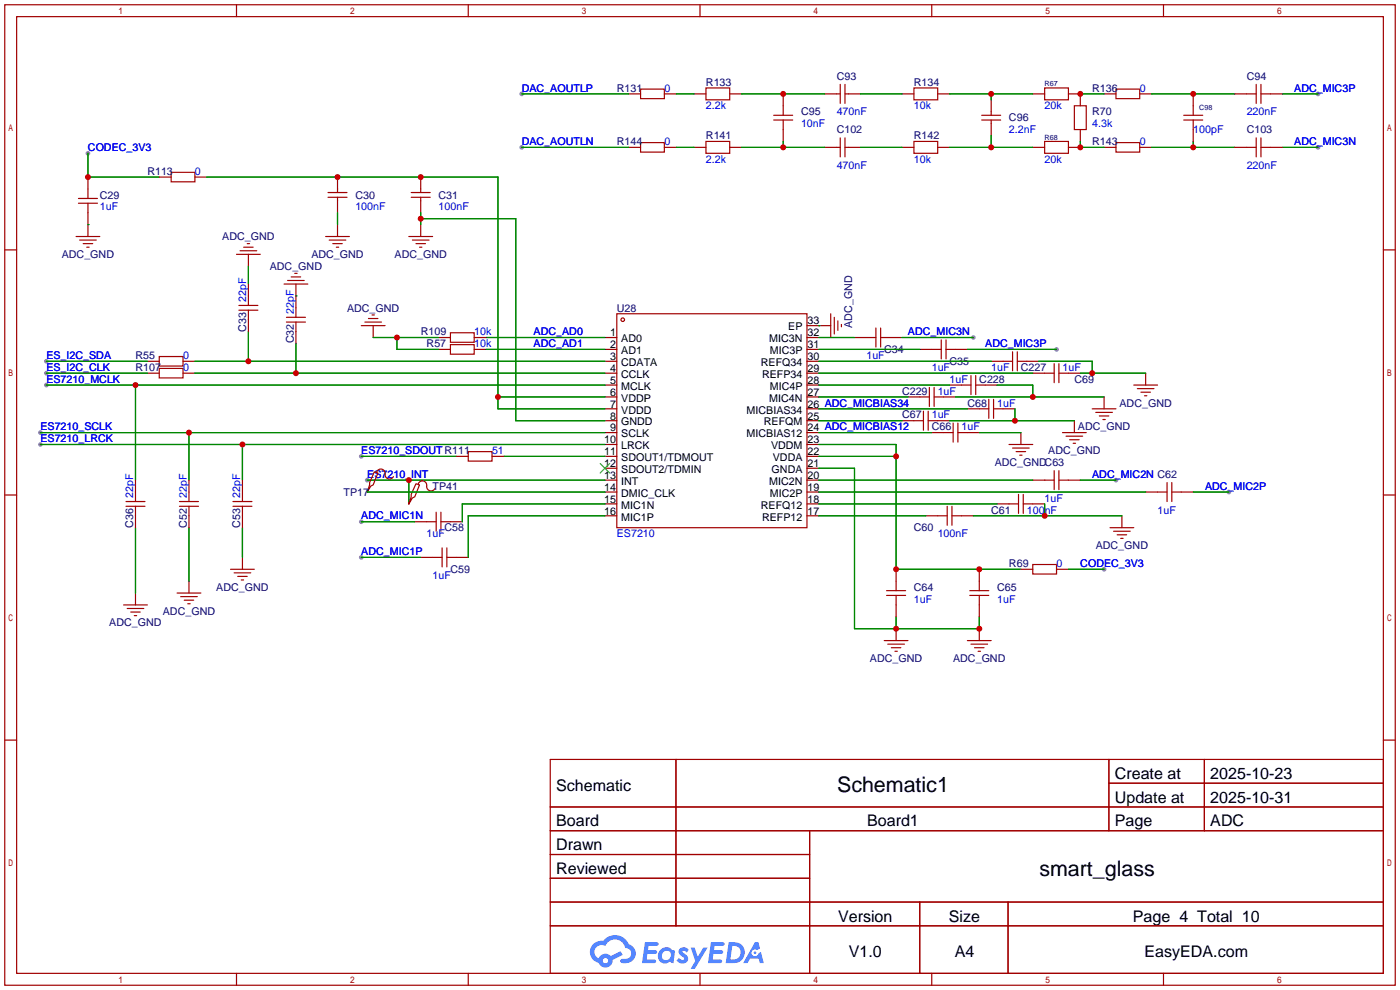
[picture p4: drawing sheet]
<svg xmlns="http://www.w3.org/2000/svg" width="299mm" height="212mm" viewBox="0 0 299 212" stroke-linecap="round" stroke-linejoin="round" font-family="sans-serif">
<g fill="#999">
<circle cx="18.8" cy="32.8" r=".51"/>
<circle cx="9.9" cy="82.3" r=".51"/>
<circle cx="9.9" cy="77.2" r=".51"/>
<circle cx="9.9" cy="79.8" r=".51"/>
<circle cx="8.6" cy="92.5" r=".51"/>
<circle cx="8.6" cy="95" r=".51"/>
<circle cx="77.2" cy="97.5" r=".51"/>
<circle cx="78.5" cy="102.6" r=".51"/>
<circle cx="77.2" cy="111.5" r=".51"/>
<circle cx="77.2" cy="119.1" r=".51"/>
<circle cx="238.5" cy="102.6" r=".51"/>
<circle cx="262.6" cy="105.2" r=".51"/>
<circle cx="208" cy="72.1" r=".51"/>
<circle cx="236" cy="121.7" r=".51"/>
<circle cx="111.5" cy="20.1" r=".51"/>
<circle cx="111.5" cy="31.5" r=".51"/>
<circle cx="281.7" cy="20.1" r=".51"/>
<circle cx="281.7" cy="31.5" r=".51"/>
<circle cx="225.8" cy="74.7" r=".51"/>
</g>
<g fill="none" stroke="#a10000" stroke-width=".25">
<path d="M1 1h297.2v209.6h-297.2zM3.6 3.6h292.1v204.4h-292.1zM50.5 1v2.6M100.1 1v2.6M149.6 1v2.6M199.1 1v2.6M248.7 1v2.6M1 53.4h2.6M295.7 53.4h2.5M1 105.8h2.6M295.7 105.8h2.5M1 158.2h2.6"/>
<path d="M295.7 158.2h2.5M117.6 162.3h178.1v45.7h-178.1zM117.6 172.5h178.1M117.6 177.5h178.1M144.5 162.3v35.6M173 177.5v30.5M237 162.3v15.2M237 167.4h58.7M257.4 162.3v15.2M117.6 182.6h55.4M117.6 192.8h178.1M117.6 187.7h55.4"/>
<path d="M117.6 197.9h178.1M196.6 192.8v15.2M215.4 192.8v15.2M50.5 208v2.6M100.1 208v2.6M149.6 208v2.6M199.1 208v2.6M248.7 208v2.6"/>
</g>
<g fill="#5487ff">
<path d="M145.3 202.7a1.3 1.3 0 0 1 1.9 .3l-.4 .6a.54 .54 0 0 0-.9-.2l.1 .2a1.34 1.34 0 0 1 .9 1.8 1.47 1.47 0 0 1-2.3-.1l.5-.6 .8 .5a.31 .31 0 0 0 .4-.3 .31 .31 0 0 0-.3-.4 1.12 1.12 0 0 1-.7-1.8z"/>
<path d="M147.6 202.5h.9l.6 2 1.2-2h.9l-2.7 4.6h-.9l1-1.7z"/>
<path d="M137.8 201.4h1.7a1.31 1.31 0 0 1 1.2 .2 .4 .4 0 0 1-.3 .5l-1.8 .1-.1 .9h1.6a.4 .4 0 0 1 .4 .4 .4 .4 0 0 1-.5 .4h-1.6l-.2 1.2h1.4a.46 .46 0 0 1 .5 0 .46 .46 0 0 1 .1 .5l-.4 .2h-2.6z"/>
<path d="M151.9 201.4h1.7a1.32 1.32 0 0 1 1.2 .2 .39 .39 0 0 1-.3 .5l-1.8 .1-.1 .9h1.6a.4 .4 0 0 1 .4 .4 .4 .4 0 0 1-.4 .4h-1.7l-.2 1.2h1.4a.46 .46 0 0 1 .5 0 .46 .46 0 0 1 .1 .5l-.4 .2h-2.6z"/>
<path d="M161.3 201.4h.8l.3 1.3-.6 .4a.75 .75 0 0 0-1.1 .3 .75 .75 0 0 0 .5 1 .75 .75 0 0 0 .9-.7l.5-.2 .6 2.3h-.8l-.3-.9h-1.8l-.5 .9h-1z"/>
<path d="M155.7 201.4l-.6 4.4h1.5a2.27 2.27 0 0 0 2.6-2.2 2.27 2.27 0 0 0-2.7-2.2zM156.5 202.1a1.5 1.5 0 0 1 1.8 1.6 1.5 1.5 0 0 1-1.9 1.4h-.3z"/>
<path d="M141.2 203a1.6 1.6 0 0 0-.3 2.3 1.6 1.6 0 0 0 2.3 .2l.7 .3 .3-2.4-.1-.3-.5-.1a1.58 1.58 0 0 0-2.4 0zM141.8 203.5a.98 .98 0 0 1 1.6 .4 .98 .98 0 0 1-1.1 1.3 .94 .94 0 0 1-.9-.7 .94 .94 0 0 1 .4-1z"/>
<path d="M126.8 201.8a2.37 2.37 0 0 0 1.1 4 1.54 1.54 0 0 0 1.8 1 1.54 1.54 0 0 0 1.2-1.6l2.2-1.1-.5-.8-2 1a1.57 1.57 0 0 0-2.7 .5 1.5 1.5 0 0 1-.7-2.1 1.5 1.5 0 0 1 2.2-.5 2.23 2.23 0 0 1 2.3-1.4 2.23 2.23 0 0 1 2 1.8 1.16 1.16 0 0 1 1.2 1.1 1.16 1.16 0 0 1-1.1 1.2h-.7a.47 .47 0 0 0-.5 .4 .47 .47 0 0 0 .4 .5 2.17 2.17 0 0 0 2.5-.9 2.17 2.17 0 0 0-.3-2.7l-.8-.4a3.2 3.2 0 0 0-5.5-.7l-1.1 .1zM128.8 205.3a.6 .6 0 0 1 1.2 0 .6 .6 0 0 1-1.2 0z"/>
<circle cx="161.4" cy="203.6" r=".28"/>
</g>
<g fill="none" stroke="#a10000" stroke-width=".25">
<path d="M136.9 19.1h5.1v2h-5.1zM150.9 18.8h5.1v2.5h-5.1zM179.6 18v4.1M180.6 18v4.1M195.3 18.8h5.1v2.5h-5.1zM223.3 18.8h5v2.5h-5zM238.5 19.1h5.1v2h-5.1zM268.5 18v4.1M269.5 18v4.1M18.8 37.8v4.6M34 37.8h2.6M36.6 36.8h5.1v2.1h-5.1z"/>
<path d="M41.7 37.8h2.5M72.1 37.8v3.3M89.9 37.8v3.3M134.4 20.1h2.5M134.4 31.5h2.5M136.9 30.5h5.1v2h-5.1zM142 20.1h2.5M142 31.5h2.5M148.3 20.1h2.6M148.3 31.5h2.6M150.9 30.2h5.1v2.6h-5.1zM156 20.1h2.5"/>
<path d="M156 31.5h2.5M165.4 25.7h4M165.4 24.6h4M167.4 20.1v4.5M167.4 25.7v4.5M176.3 20.1h3.3M176.3 31.5h3.3M179.6 29.5v4M180.6 20.1h3.3M180.6 31.5h3.3M180.6 29.5v4M192.8 20.1h2.5"/>
<path d="M192.8 31.5h2.5M195.3 30.2h5.1v2.6h-5.1zM200.4 20.1h2.5M200.4 31.5h2.5M209.8 25.7h4.1M209.8 24.6h4.1M211.8 21.3v3.3M211.8 25.7v3.3M220.7 20.1h2.6M220.7 31.5h2.6M223.3 30.2h5v2.6h-5zM228.3 20.1h2.6v2.5"/>
<path d="M228.3 31.5h2.6M229.6 22.6h2.6v5.1h-2.6zM230.9 27.7v2.5M236 20.1h2.5M236 31.5h2.5M238.5 30.5h5.1v2h-5.1zM243.6 20.1h2.5M243.6 31.5h2.5M253 25.7h4M253 24.6h4M255 20.1v4.5M255 25.7v4.5"/>
<path d="M263.9 20.1h4.6M263.9 31.5h4.6M268.5 29.5v4M269.5 20.1h4.6M269.5 31.5h4.6M269.5 29.5v4M16.3 50.5h5M16.8 43.4h4M16.8 42.4h4M17 51.3h3.6M17.8 52.1h2M18.5 52.8h.5"/>
<path d="M18.8 43.4v7.1M50.5 54.4h5.1M51.3 53.6h3.6M52.1 52.8h2M52.8 52.1h.5M53.1 54.4v2.5M61.5 59.9h3.5M62.2 59.2h2.1M63 58.4h.5M69.6 50.5h5.1M70.1 42.2h4.1M70.1 41.1h4.1"/>
<path d="M70.4 51.3h3.5M71.1 52.1h2.1M71.9 52.8h.5M72.1 42.2v3.3M72.1 48v2.5M87.4 50.5h5.1M87.9 42.2h4M87.9 41.1h4M88.1 51.3h3.6M88.9 52.1h2M89.7 52.8h.5M89.9 42.2v3.3"/>
<path d="M89.9 48v2.5M31.5 77.2h2.5M31.5 79.8h2.5M34 76.2h5.1v2h-5.1zM34 78.7h5.1v2.1h-5.1zM39.1 77.2h2.6M39.1 79.8h2.6M51.1 66.3h4M51.1 65.3h4M53.1 60.7v4.6M53.1 66.3v4.6M60.7 60.7h5.1"/>
<path d="M61.2 68.8h4.1M61.2 67.8h4.1M63.2 60.7v7.1M63.2 68.8v4.6M77.2 69.6h5.1M78 68.8h3.5M78.7 68.1h2.1M79.5 67.3h.5M79.8 69.6v2.5M93.7 72.1h2.6M93.7 74.7h2.6M96.3 71.1h5v2.1h-5z"/>
<path d="M96.3 73.7h5v2h-5zM101.3 72.1h2.6M101.3 74.7h2.6M129.3 72.1h2.5M129.3 74.7h2.5M129.3 77.2h2.5M129.3 79.8h2.5M131.8 67.1h40.7v45.7h-40.7zM172.5 72.1h2.5M172.5 74.7h2.5M172.5 77.2h2.5M172.5 79.8h2.5"/>
<path d="M172.5 69.6h5M177.5 67.1v5M178.3 67.8v3.6M179.1 68.6v2M179.8 69.3v.5M182.6 72.1h4.6M187.2 70.1v4.1M188.2 72.1h4.6M188.2 70.1v4.1M196.6 74.7h4.6M201.2 72.6v4.1M202.2 74.7h4.6"/>
<path d="M202.2 72.6v4.1M211.8 77.2h4.6M216.4 75.2v4M217.4 77.2h4.6M217.4 75.2v4M220.7 79.8h4.6M225.3 77.7v4.1M226.3 79.8h4.6M226.3 77.7v4.1M244.9 79.8v2.5M97.5 97.5h2.6M100.1 96.5h5.1v2.1h-5.1z"/>
<path d="M105.2 97.5h2.5M129.3 82.3h2.5M129.3 84.8h2.5M129.3 87.4h2.5M129.3 89.9h2.5M129.3 92.5h2.5M129.3 95h2.5M129.3 97.5h2.5M172.5 82.3h2.5M172.5 84.8h2.5M172.5 87.4h2.5M172.5 89.9h2.5"/>
<path d="M172.5 92.5h2.5M172.5 95h2.5M172.5 97.5h2.5M192.8 89.9h4.6M194.1 84.8h4.5M197.4 87.9v4M198.4 89.9h4.5M198.4 87.9v4M198.6 82.8v4.1M199.1 92.5h4.6M199.6 84.8h4.6M199.6 82.8v4.1"/>
<path d="M202.9 82.3h4.6M203.7 90.4v4.1M204.7 92.5h4.6M204.7 90.4v4.1M206.8 87.4h4.5M207.5 80.3v4M208.5 82.3h4.6M208.5 80.3v4M211.3 85.3v4.1M212.3 87.4h4.6M212.3 85.3v4.1M215.6 95h5.1"/>
<path d="M216.4 95.8h3.6M217.2 96.5h2M217.9 97.3h.5M218.2 92.5v2.5M227.1 92.5h5.1M227.8 93.2h3.6M228.6 94h2M229.4 94.7h.5M229.6 89.9v2.6M233.4 87.4h5.1M234.2 88.1h3.5M234.9 88.9h2.1"/>
<path d="M235.7 89.7h.5M236 84.8v2.6M242.3 82.3h5.1M243.1 83.1h3.5M243.8 83.8h2.1M244.6 84.6h.5M26.9 108.2h4.1M26.9 107.2h4.1M29 102.6v4.6M29 108.2v4.6M38.4 108.2h4M38.4 107.2h4"/>
<path d="M40.4 102.6v4.6M40.4 108.2v4.6M49.8 108.2h4M49.8 107.2h4M51.8 102.6v4.6M51.8 108.2v4.6M51.8 119.1v2.6M78.5 104.9v.3M80 100.8l.8 .3-1 2.5-.6 .3-.7 1.3 .5-1.6v-.5zM80.5 100.8a.93 .93 0 0 1 1.1-.5 .93 .93 0 0 1 .7 1 .94 .94 0 0 0 .7 1 .94 .94 0 0 0 1.1-.4M87.4 107.4v.3M88.6 111.5h4.6"/>
<path d="M88.9 103.4l.8 .2-1.1 2.6-.5 .2-.7 1.3 .5-1.5v-.5zM89.4 103.4a.93 .93 0 0 1 1.1-.6 .93 .93 0 0 1 .7 1.1 .94 .94 0 0 0 .7 1 .94 .94 0 0 0 1.1-.5M89.9 119.1h4.6M93.2 109.5v4M94.2 111.5h4.6M94.2 109.5v4M94.5 117.1v4.1M95.5 119.1h4.6M95.5 117.1v4.1M129.3 100.1h2.5M129.3 102.6h2.5M129.3 105.2h2.5"/>
<path d="M129.3 107.7h2.5M129.3 110.2h2.5M172.5 100.1h2.5M172.5 102.6h2.5M172.5 105.2h2.5M172.5 107.7h2.5M172.5 110.2h2.5M197.9 110.2h4.5M202.4 108.2v4.1M203.5 110.2h4.5M203.5 108.2v4.1M213.1 107.7h4.6"/>
<path d="M217.7 105.7v4M218.7 107.7h4.6M218.7 105.7v4M220.7 102.6h4.6M225.3 100.6v4M226.3 102.6h4.6M226.3 100.6v4M237.2 112.8h5.1M238 113.5h3.6M238.8 114.3h2M239.5 115.1h.5M239.8 110.2v2.6"/>
<path d="M244.9 105.2h4.5M249.4 103.1v4.1M250.4 105.2h4.6M250.4 103.1v4.1M26.4 129.3h5.1M27.2 130h3.5M27.9 130.8h2.1M28.7 131.6h.5M29 126.7v2.6M37.8 126.7h5.1M38.6 127.5h3.6M39.4 128.3h2"/>
<path d="M40.1 129h.5M40.4 124.2v2.5M49.3 121.7h5.1M50 122.4h3.6M50.8 123.2h2M51.6 124h.5M189 136.9h5.1M189.5 127.3h4M189.5 126.2h4M189.7 137.7h3.6M190.5 138.4h2M191.3 139.2h.5"/>
<path d="M191.5 121.7v4.5M191.5 127.3v4.5M191.5 134.4v2.5M206.8 136.9h5M207.3 127.3h4M207.3 126.2h4M207.5 137.7h3.6M208.3 138.4h2M209 139.2h.5M209.3 121.7v4.5M209.3 127.3v4.5M209.3 134.4v2.5"/>
<path d="M218.2 121.7h2.5M220.7 120.6h5.1v2.1h-5.1zM225.8 121.7h2.5"/>
<circle cx="133.1" cy="68.3" r=".38"/>
</g>
<path d="M128.3 99.1l2 2M130.3 99.1l-2 2" fill="none" stroke="#3c3" stroke-width=".25"/>
<g fill="none" stroke="#008700" stroke-width=".25">
<path d="M18.8 32.8v5h15.2M44.2 37.8h62.2v49.6h22.9M111.5 20.1h22.9M111.5 31.5h22.9M144.5 20.1h3.8M144.5 31.5h3.8M158.5 20.1h17.8M158.5 31.5h17.8M167.4 30.2v1.3M183.9 20.1h8.9M183.9 31.5h8.9M202.9 20.1h17.8"/>
<path d="M202.9 31.5h17.8M211.8 20.1v1.2M211.8 29v2.5M230.9 20.1h5.1M230.9 30.2v1.3h5.1M246.1 20.1h17.8M246.1 31.5h17.8M255 30.2v1.3M274.1 20.1h7.6M274.1 31.5h7.6M18.8 48h.1M53.1 56.9v3.8"/>
<path d="M72.1 45.5v2.5M89.9 45.5v2.5M89.9 46.7h20.3v43.2h19.1M9.9 77.2h21.6M9.9 79.8h21.6M41.7 77.2h87.6M41.7 79.8h87.6M53.1 70.9v6.3M63.2 63.2h.1M63.2 73.4v6.4M79.8 72.1h13.9M84.8 72.1v2.6h8.9"/>
<path d="M103.9 72.1h25.4M103.9 74.7h25.4M175 69.6h.1M175 72.1h7.6M175 77.2h36.8M175 79.8h45.7M175 74.7h21.6M192.8 72.1h15.2M206.8 74.7h19M222 77.2h11.4v2.6M230.9 79.8h14M8.6 92.5h120.7"/>
<path d="M8.6 95h120.7M9.9 82.3h119.4M29 82.3v20.3M40.4 92.5v10.1M51.8 95v7.6M77.2 97.5h20.3M106.4 84.8h22.9M107.7 97.5h21.6M175 89.9h17.8M175 82.3h27.9M175 84.8h19.1M175 87.4h31.8"/>
<path d="M175 92.5h24.1M175 95h16.5v26.7h26.7M175 97.5h16.5M202.9 89.9h26.7M204.2 84.8h31.8M209.3 92.5h8.9M213.1 82.3h7.6v2.5M216.9 87.4v2.5M29 112.8v13.9M40.4 112.8v11.4M51.8 112.8v6.3M77.2 111.5h11.4"/>
<path d="M77.2 119.1h12.7M78.5 102.6h50.8M78.5 105.2h50.8M87.4 102.6v5.1M129.3 107.7h-30.5v3.8M129.3 110.2h-29.2v8.9M175 102.6h45.7M175 105.2h69.9M175 107.7h38.1M175 110.2h22.9M175 100.1h7.6v34.3h26.7v-2.6M208 110.2h31.8"/>
<path d="M223.3 107.7v2.5M230.9 102.6h7.6M255 105.2h7.6M191.5 131.8v2.6M228.3 121.7h7.7"/>
</g>
<g fill="#c00">
<circle cx="89.9" cy="46.7" r=".63"/>
<circle cx="18.8" cy="37.8" r=".63"/>
<circle cx="29" cy="82.3" r=".63"/>
<circle cx="84.8" cy="72.1" r=".63"/>
<circle cx="72.1" cy="37.8" r=".63"/>
<circle cx="89.9" cy="37.8" r=".63"/>
<circle cx="106.4" cy="84.8" r=".63"/>
<circle cx="40.4" cy="92.5" r=".63"/>
<circle cx="51.8" cy="95" r=".63"/>
<circle cx="87.4" cy="102.6" r=".63"/>
<circle cx="223.3" cy="110.2" r=".63"/>
<circle cx="233.4" cy="79.8" r=".63"/>
<circle cx="216.9" cy="89.9" r=".63"/>
<circle cx="220.7" cy="84.8" r=".63"/>
<circle cx="191.5" cy="97.5" r=".63"/>
<circle cx="191.5" cy="121.7" r=".63"/>
<circle cx="209.3" cy="121.7" r=".63"/>
<circle cx="209.3" cy="134.4" r=".63"/>
<circle cx="191.5" cy="134.4" r=".63"/>
<circle cx="230.9" cy="20.1" r=".63"/>
<circle cx="167.4" cy="20.1" r=".63"/>
<circle cx="211.8" cy="20.1" r=".63"/>
<circle cx="255" cy="20.1" r=".63"/>
<circle cx="255" cy="31.5" r=".63"/>
<circle cx="211.8" cy="31.5" r=".63"/>
<circle cx="230.9" cy="31.5" r=".63"/>
<circle cx="167.4" cy="31.5" r=".63"/>
<circle cx="53.1" cy="77.2" r=".63"/>
<circle cx="63.2" cy="79.8" r=".63"/>
</g>
<g font-size="4.6">
<text x="178.9" y="169.3">Schematic1</text>
<text x="222.1" y="187.1">smart_glass</text>
</g>
<g font-size="3.4">
<text x="238.3" y="166.5">Create at</text>
<text x="258.7" y="166.5">2025-10-23</text>
<text x="118.9" y="169">Schematic</text>
<text x="238.3" y="171.6">Update at</text>
<text x="258.7" y="171.6">2025-10-31</text>
<text x="118.9" y="176.6">Board</text>
<text x="185.3" y="176.6">Board1</text>
<text x="238.3" y="176.6">Page</text>
<text x="258.7" y="176.6">ADC</text>
<text x="118.9" y="181.7">Drawn</text>
<text x="118.9" y="186.8">Reviewed</text>
<text x="179.1" y="197">Version</text>
<text x="202.8" y="197">Size</text>
<text x="242.1" y="197">Page 4 Total 10</text>
<text x="181.4" y="204.6">V1.0</text>
<text x="204" y="204.6">A4</text>
<text x="244.6" y="204.6">EasyEDA.com</text>
</g>
<g font-size="2.3" fill="#000080">
<text x="178.8" y="17">C93</text>
<text x="266.4" y="17">C94</text>
<text x="131.8" y="19.6">R131</text>
<text x="150.9" y="18.3">R133</text>
<text x="195.3" y="18.3">R134</text>
<text x="233.4" y="19.6">R136</text>
<text x="150.9" y="29.7">R141</text>
<text x="171.2" y="24.7">C95</text>
<text x="178.8" y="28.5">C102</text>
<text x="195.3" y="29.7">R142</text>
<text x="215.6" y="25.9">C96</text>
<text x="233.4" y="24.7">R70</text>
<text x="266.4" y="28.5">C103</text>
<text x="131.8" y="31">R144</text>
<text x="233.4" y="31">R143</text>
<text x="31.5" y="37.4">R113</text>
<text x="21.3" y="42.4">C29</text>
<text x="75.9" y="42.4">C30</text>
<text x="93.7" y="42.4">C31</text>
<text x="47.5" y="51.3">ADC_GND</text>
<text x="13.2" y="55.1">ADC_GND</text>
<text x="57.7" y="57.7">ADC_GND</text>
<text x="66.5" y="55.1">ADC_GND</text>
<text x="84.3" y="55.1">ADC_GND</text>
<text x="52.6" y="70.9" transform="rotate(-90 52.6 70.9)">C33</text>
<text x="74.2" y="66.6">ADC_GND</text>
<text x="89.9" y="71.7">R109</text>
<text x="131.8" y="66.6">U28</text>
<text x="182.1" y="70.1" transform="rotate(-90 182.1 70.1)">ADC_GND</text>
<text x="29" y="76.7">R55</text>
<text x="62.8" y="73.4" transform="rotate(-90 62.8 73.4)">C32</text>
<text x="91.2" y="74.2">R57</text>
<text x="189" y="75.5">C34</text>
<text x="29" y="79.3">R107</text>
<text x="202.9" y="78">C35</text>
<text x="209.3" y="81.8">C228</text>
<text x="218.2" y="79.3">C227</text>
<text x="229.6" y="81.8">C69</text>
<text x="192.8" y="89.4">C67</text>
<text x="192.8" y="84.4">C229</text>
<text x="206.8" y="86.9">C68</text>
<text x="239.3" y="86.9">ADC_GND</text>
<text x="199.1" y="92">C66</text>
<text x="230.4" y="92">ADC_GND</text>
<text x="212.6" y="99.6">ADC_GNDC63</text>
<text x="224" y="97.1">ADC_GND</text>
<text x="73.4" y="105.9">TP17</text>
<text x="92.5" y="104.7">TP41</text>
<text x="28.5" y="112.8" transform="rotate(-90 28.5 112.8)">C36</text>
<text x="39.9" y="112.8" transform="rotate(-90 39.9 112.8)">C52</text>
<text x="51.3" y="112.8" transform="rotate(-90 51.3 112.8)">C53</text>
<text x="95" y="113.6">C58</text>
<text x="195.3" y="113.6">C60</text>
<text x="211.8" y="109.8">C61</text>
<text x="234.2" y="117.4">ADC_GND</text>
<text x="96.3" y="122.5">C59</text>
<text x="215.6" y="121.2">R69</text>
<text x="34.8" y="131.3">ADC_GND</text>
<text x="46.2" y="126.3">ADC_GND</text>
<text x="195.3" y="126.3">C64</text>
<text x="213.1" y="126.3">C65</text>
<text x="23.4" y="133.9">ADC_GND</text>
<text x="185.9" y="141.5">ADC_GND</text>
<text x="203.7" y="141.5">ADC_GND</text>
</g>
<g font-size="2.3" fill="#00f">
<text x="111.5" y="19.6">DAC_AOUTLP</text>
<text x="142" y="19.6">0</text>
<text x="150.9" y="23.4">2.2k</text>
<text x="195.3" y="23.4">10k</text>
<text x="223.3" y="23.4">20k</text>
<text x="243.6" y="19.6">0</text>
<text x="276.6" y="19.6">ADC_MIC3P</text>
<text x="171.2" y="27.2">10nF</text>
<text x="178.8" y="24.7">470nF</text>
<text x="215.6" y="28.5">2.2nF</text>
<text x="233.4" y="27.2">4.3k</text>
<text x="255" y="28.5">100pF</text>
<text x="266.4" y="24.7">220nF</text>
<text x="18.8" y="32.3">CODEC_3V3</text>
<text x="111.5" y="31">DAC_AOUTLN</text>
<text x="142" y="31">0</text>
<text x="150.9" y="34.8">2.2k</text>
<text x="195.3" y="34.8">10k</text>
<text x="223.3" y="34.8">20k</text>
<text x="243.6" y="31">0</text>
<text x="276.6" y="31">ADC_MIC3N</text>
<text x="41.7" y="37.4">0</text>
<text x="178.8" y="36.1">470nF</text>
<text x="266.4" y="36.1">220nF</text>
<text x="21.3" y="45">1uF</text>
<text x="75.9" y="45">100nF</text>
<text x="93.7" y="45">100nF</text>
<text x="52.6" y="64.5" transform="rotate(-90 52.6 64.5)">22pF</text>
<text x="62.8" y="67.1" transform="rotate(-90 62.8 67.1)">22pF</text>
<text x="101.3" y="71.7">10k</text>
<text x="114" y="71.7">ADC_AD0</text>
<text x="194.1" y="71.7">ADC_MIC3N</text>
<text x="9.9" y="76.7">ES_I2C_SDA</text>
<text x="39.1" y="76.7">0</text>
<text x="101.3" y="74.2">10k</text>
<text x="114" y="74.2">ADC_AD1</text>
<text x="185.2" y="76.7">1uF</text>
<text x="210.6" y="74.2">ADC_MIC3P</text>
<text x="9.9" y="81.8">ES7210_MCLK</text>
<text x="9.9" y="79.3">ES_I2C_CLK</text>
<text x="39.1" y="79.3">0</text>
<text x="199.1" y="79.3">1uF</text>
<text x="202.9" y="81.8">1uF</text>
<text x="211.8" y="79.3">1uF</text>
<text x="227.1" y="79.3">1uF</text>
<text x="199.1" y="89.4">1uF</text>
<text x="200.4" y="84.4">1uF</text>
<text x="213.1" y="86.9">1uF</text>
<text x="8.6" y="92">ES7210_SCLK</text>
<text x="8.6" y="94.5">ES7210_LRCK</text>
<text x="205.5" y="92">1uF</text>
<text x="77.2" y="97.1">ES7210_SDOUTR111</text>
<text x="105.2" y="97.1">51</text>
<text x="28.5" y="106.4" transform="rotate(-90 28.5 106.4)">22pF</text>
<text x="39.9" y="106.4" transform="rotate(-90 39.9 106.4)">22pF</text>
<text x="51.3" y="106.4" transform="rotate(-90 51.3 106.4)">22pF</text>
<text x="78.5" y="102.1">ES7210_INT</text>
<text x="223.3" y="107.2">1uF</text>
<text x="233.4" y="102.1">ADC_MIC2N C62</text>
<text x="257.6" y="104.7">ADC_MIC2P</text>
<text x="77.2" y="111">ADC_MIC1N</text>
<text x="219.5" y="109.8">100nF</text>
<text x="247.4" y="109.8">1uF</text>
<text x="77.2" y="118.6">ADC_MIC1P</text>
<text x="91.2" y="114.8">1uF</text>
<text x="131.8" y="114.8">ES7210</text>
<text x="200.4" y="114.8">100nF</text>
<text x="92.5" y="123.7">1uF</text>
<text x="225.8" y="121.2">0</text>
<text x="230.9" y="121.2">CODEC_3V3</text>
<text x="195.3" y="128.8">1uF</text>
<text x="213.1" y="128.8">1uF</text>
</g>
<g font-size="2.3">
<text x="130.4" y="71.9">1</text>
<text x="168.5" y="70.6">EP</text>
<text x="172.6" y="71.9">32</text>
<text x="172.6" y="69.3">33</text>
<text x="130.4" y="74.4">2</text>
<text x="130.4" y="77">3</text>
<text x="132.8" y="73.2">AD0</text>
<text x="132.8" y="75.7">AD1</text>
<text x="164.4" y="73.2">MIC3N</text>
<text x="164.5" y="75.7">MIC3P</text>
<text x="172.6" y="77">30</text>
<text x="172.6" y="74.4">31</text>
<text x="130.4" y="79.5">4</text>
<text x="130.4" y="82">5</text>
<text x="132.8" y="78.2">CDATA</text>
<text x="132.8" y="80.8">CCLK</text>
<text x="132.8" y="83.3">MCLK</text>
<text x="162.6" y="78.2">REFQ34</text>
<text x="162.9" y="80.8">REFP34</text>
<text x="164.5" y="83.3">MIC4P</text>
<text x="172.6" y="82">28</text>
<text x="172.6" y="79.5">29</text>
<text x="130.4" y="84.6">6</text>
<text x="130.4" y="87.1">7</text>
<text x="130.4" y="89.7">8</text>
<text x="132.8" y="85.9">VDDP</text>
<text x="132.8" y="88.4">VDDD</text>
<text x="159.6" y="88.4">MICBIAS34</text>
<text x="164.4" y="85.9">MIC4N</text>
<text x="172.6" y="89.7">25</text>
<text x="172.6" y="87.1">26 ADC_MICBIAS34</text>
<text x="172.6" y="84.6">27</text>
<text x="129.2" y="94.7">10</text>
<text x="130.4" y="92.2">9</text>
<text x="132.8" y="90.9">GNDD</text>
<text x="132.8" y="93.5">SCLK</text>
<text x="159.6" y="93.5">MICBIAS12</text>
<text x="163.3" y="90.9">REFQM</text>
<text x="172.6" y="94.7">23</text>
<text x="172.6" y="92.2">24 ADC_MICBIAS12</text>
<text x="129.2" y="97.3">11</text>
<text x="129.2" y="99.8">12</text>
<text x="132.8" y="96">LRCK</text>
<text x="132.8" y="98.6">SDOUT1/TDMOUT</text>
<text x="132.8" y="101.1">SDOUT2/TDMIN</text>
<text x="164.8" y="96">VDDM</text>
<text x="164.9" y="101.1">GNDA</text>
<text x="165.2" y="98.6">VDDA</text>
<text x="172.6" y="99.8">21</text>
<text x="172.6" y="97.3">22</text>
<text x="129.2" y="102.4">13</text>
<text x="129.2" y="104.9">14</text>
<text x="129.2" y="107.4">15</text>
<text x="132.8" y="103.6">INT</text>
<text x="132.8" y="106.2">DMIC_CLK</text>
<text x="164.4" y="103.6">MIC2N</text>
<text x="164.5" y="106.2">MIC2P</text>
<text x="172.6" y="107.4">18</text>
<text x="172.6" y="104.9">19</text>
<text x="172.6" y="102.4">20</text>
<text x="129.2" y="110">16</text>
<text x="132.8" y="108.7">MIC1N</text>
<text x="132.8" y="111.3">MIC1P</text>
<text x="162.6" y="108.7">REFQ12</text>
<text x="162.9" y="111.3">REFP12</text>
<text x="172.6" y="110">17</text>
</g>
<g font-size="1.5" fill="#000080">
<text x="223.3" y="18.5">R67</text>
<text x="256.3" y="23.6">C98</text>
<text x="223.3" y="29.9">R68</text>
</g>
</svg>
